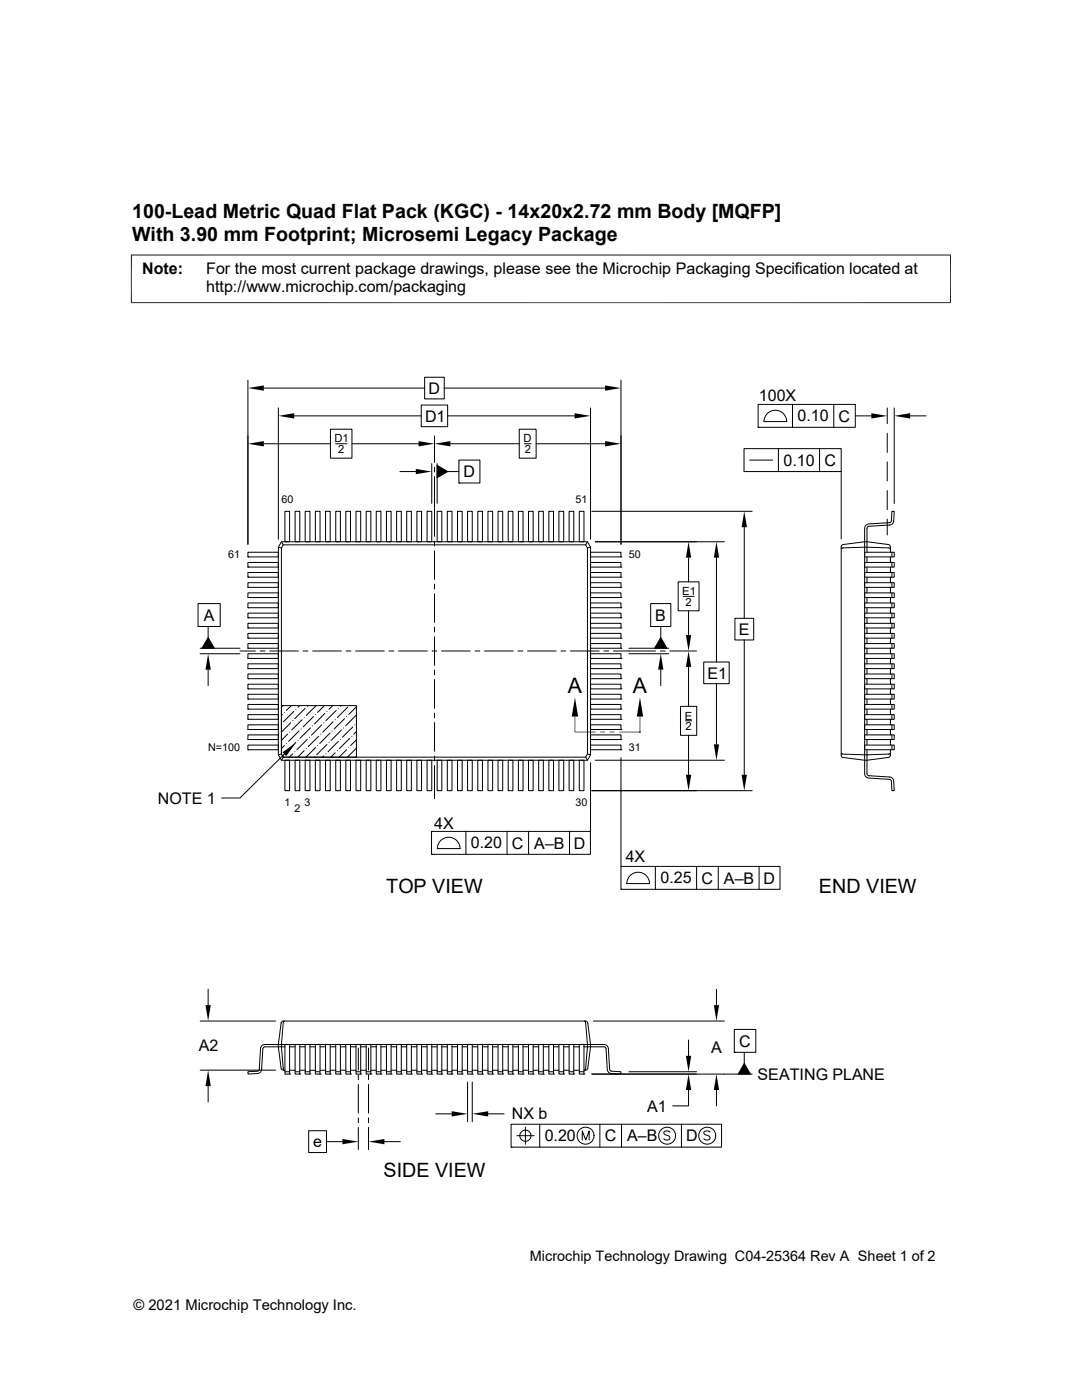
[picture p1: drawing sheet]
<svg xmlns="http://www.w3.org/2000/svg" width="216mm" height="279mm" viewBox="0 0 216 279" stroke-linecap="round" stroke-linejoin="round" font-family="sans-serif">
<g fill="none" stroke="#000" stroke-width=".2">
<path d="M26.1 50.9h163.7M26.2 50.8v9.7M189.7 50.8v9.7M26.1 60.4h163.7M49.5 75.9v32.7M52.6 77.4h32.1M84.7 75.3h3.9v4.3h-3.9zM88.6 77.4h32.1M123.9 75.9v32.7M52.6 88.6h13.3M55.5 81.4v26.2M58.7 83h25.4"/>
<path d="M65.9 85.7h4.3v5.7h-4.3zM67 88.6h2.2M70.2 88.6h13.3M79.8 94.1h3.2M84.1 80.8h5.2v4.4h-5.2zM86.1 92.5v8M86.7 87v5.3M86.7 93.2v1M86.7 95.1v12M87.2 92.9l2.1 1.2-2.1 1.2zM87.2 92.5v8M89.3 83h25.4"/>
<path d="M89.3 94.1h2.3M89.9 88.6h13.7M91.6 91.8h4.2v4.6h-4.2zM91.6 96.4h.1M103.6 85.7h3.4v5.7h-3.4zM104.6 88.6h1.4M107 88.6h13.7M117.8 81.4v26.2M148.5 89.5h19.4v4.6h-19.4zM148.5 94.1h.1M149.6 91.8h4.6M151.3 80.7h19.4v4.6h-19.4z"/>
<path d="M151.3 85.3h.1M152.4 84.1h4.6a2.26 2.26 0 0 0-2.3-2.2 2.26 2.26 0 0 0-2.3 2.2M155.3 89.5v4.6M158.1 80.7v4.6M163.5 89.5v4.6M166.4 80.7v4.6M167.9 94.1v13.4M170.7 83h3.2M177 81.4v3.2M177 86.5v3.8M177 92.2v3.8M177 97.9v3.8"/>
<path d="M178.4 81.4v19.1M181.6 83h3.2M49.5 118.3h6v1h-6zM49.5 119.3h.1M49.5 116.3h6v.9h-6zM49.5 117.2h.1M49.5 114.3h6v.9h-6zM49.5 115.2h.1M49.5 112.2h6v1h-6zM49.5 113.2h.1M49.5 110.2h6v.9h-6zM49.5 111.1h.1"/>
<path d="M55.5 109.2l.7 .2M56.2 108.1h61l.6 1.1v41.4l-.6 1.1h-61l-.7-1.1v-41.4zM56.2 108.1l.3 .6M56.5 108.7h60.4l.3 .7v41.1l-.3 .6h-60.4l-.3-.6v-41.1zM56.9 102h.9v6.1h-.9zM58.9 102h.9v6.1h-.9zM60.9 102h.9v6.1h-.9zM62.9 102h1v6.1h-1zM65 102h.9v6.1h-.9zM67 102h.9v6.1h-.9zM69 102h.9v6.1h-.9zM71 102h1v6.1h-1z"/>
<path d="M73.1 102h.9v6.1h-.9zM75.1 102h.9v6.1h-.9zM77.1 102h.9v6.1h-.9zM79.1 102h1v6.1h-1zM81.2 102h.9v6.1h-.9zM83.2 102h.9v6.1h-.9zM85.2 102h.9v6.1h-.9zM86.7 108v1M86.7 109.9v5.7M86.7 116.6v.9M86.7 118.5v5.7M87.2 102h1v6.1h-1z"/>
<path d="M89.3 102h.9v6.1h-.9zM91.3 102h.9v6.1h-.9zM93.3 102h.9v6.1h-.9zM95.3 102h1v6.1h-1zM97.4 102h.9v6.1h-.9zM99.4 102h.9v6.1h-.9zM101.4 102h.9v6.1h-.9zM103.4 102h1v6.1h-1zM105.5 102h.9v6.1h-.9zM107.5 102h.9v6.1h-.9zM109.5 102h.9v6.1h-.9zM111.5 102h1v6.1h-1z"/>
<path d="M113.6 102h.9v6.1h-.9zM115.6 102h.9v6.1h-.9zM117.2 108.1l-.3 .6M117.8 118.3h6.1v1h-6.1zM117.8 116.3h6.1v.9h-6.1zM117.8 114.3h6.1v.9h-6.1zM117.8 112.2h6.1v1h-6.1zM117.8 110.2h6.1v.9h-6.1zM117.8 109.2l-.6 .2M118.1 102h32M118.8 108.1h25.7M123.9 119.3h.1"/>
<path d="M123.9 117.2h.1M123.9 115.2h.1M123.9 113.2h.1M123.9 111.1h.1M135.3 116.1h4.2v5.8h-4.2zM136.3 119h2.2M137.4 111.3v4.8M143 111.3v20.8M148.5 105.2v18.2M167.9 109.5l.2-.1a67.4 67.4 0 0 1 9.3-.1l.3 .2M172.5 118.3h5.9v1h-5.9zM172.5 116.3h5.9v.9h-5.9z"/>
<path d="M172.5 114.3h5.9v.9h-5.9zM172.5 112.2h5.9v1h-5.9zM172.5 110.2h5.9v.9h-5.9zM173 111.1v1.1M173 113.2v1.1M173 115.2v1.1M173 117.2v1.1M173 119.3v1M177 103.6v3.2M177.5 104.8l-4.1 .2-.3 .2-.1 .2v4.8M177.5 104.8a.88 .88 0 0 0 .8-.8l.1-1.9-.4-.1-.1 1.9-.2 .3-4.4 .4a.87 .87 0 0 0-.8 .8v49a.87 .87 0 0 0 .8 .9l4.4 .3 .2 .3 .1 1.9h.4l-.1-1.9a.87 .87 0 0 0-.8-.8M177.7 109.1l-.3-.4a18.8 18.8 0 0 0-9.3 0l-.2 .4v41.6l.2 .5a18.8 18.8 0 0 0 9.3 0l.3-.5"/>
<path d="M177.7 109.1v1.1M177.7 111.1v1.1M177.7 113.2v1.1M177.7 115.2v1.1M177.7 117.2v1.1M177.7 119.3v1M178 110.2v.9M178 112.2v1M178 114.3v.9M178 116.3v.9M178 118.3v1M39.5 120.5h4.4v4.5h-4.4z"/>
<path d="M39.5 125h.1M39.9 129.4h8M39.9 130.5h8M41.5 133.6v3.2M41.5 127.3l1.3 2.1h-2.5zM41.5 125v2.3M47.9 129.9h3.1M49.5 138.6h6v.9h-6zM49.5 139.5h.1M49.5 136.5h6v1h-6zM49.5 137.5h.1M49.5 134.5h6v.9h-6z"/>
<path d="M49.5 135.4h.1M49.5 132.5h6v.9h-6zM49.5 133.4h.1M49.5 130.5h6v.9h-6zM49.5 131.4h.1M49.5 128.4h6v1h-6zM49.5 129.4h.1M49.5 126.4h6v1h-6zM49.5 127.4h.1M49.5 124.4h6v.9h-6zM49.5 125.3h.1M49.5 122.4h6v.9h-6z"/>
<path d="M49.5 123.3h.1M49.5 120.3h6v1h-6zM49.5 121.3h.1M51.9 129.9h1M53.8 129.9h5.7M60.5 129.9h.9M62.4 129.9h5.7M69.1 129.9h.9M71 129.9h5.7M77.6 129.9h1M79.5 129.9h5.8M86.2 129.9h1"/>
<path d="M86.7 125.2v.9M86.7 127.1v5.7M86.7 133.7v1M86.7 135.6v5.8M88.1 129.9h5.7M94.8 129.9h.9M96.7 129.9h5.7M103.4 129.9h.9M105.3 129.9h5.7M111.9 129.9h1M113.8 129.9h5.7M117.8 138.6h6.1v.9h-6.1z"/>
<path d="M117.8 136.5h6.1v1h-6.1zM117.8 134.5h6.1v.9h-6.1zM117.8 132.5h6.1v.9h-6.1zM117.8 130.5h6.1v.9h-6.1zM117.8 128.4h6.1v1h-6.1zM117.8 126.4h6.1v1h-6.1zM117.8 124.4h6.1v.9h-6.1zM117.8 122.4h6.1v.9h-6.1zM117.8 120.3h6.1v1h-6.1zM120.5 129.9h1M122.4 129.9h8.4M123.9 139.5h.1"/>
<path d="M123.9 137.5h.1M123.9 135.4h.1M123.9 133.4h.1M123.9 131.4h.1M123.9 129.4h.1M123.9 127.4h.1M123.9 125.3h.1M123.9 123.3h.1M123.9 121.3h.1M125.5 129.4h7.9M125.5 130.5h7.9M129.8 120.5h4.1v4.5h-4.1z"/>
<path d="M129.8 125h.1M131.8 129.9h.9M131.8 133.6v3.2M131.8 127.3l1.3 2.1h-2.5zM131.8 125v2.3M133.7 129.9h5.3M137.4 121.9v4.8M137.4 133.1v7.9M140.4 132.1h5.1v4.3h-5.1zM143 136.4v12.1M146.6 123.4h3.8v4.3h-3.8zM148.5 127.7v26.9"/>
<path d="M172.5 138.6h5.9v.9h-5.9zM172.5 136.5h5.9v1h-5.9zM172.5 134.5h5.9v.9h-5.9zM172.5 132.5h5.9v.9h-5.9zM172.5 130.5h5.9v.9h-5.9zM172.5 128.4h5.9v1h-5.9zM172.5 126.4h5.9v1h-5.9zM172.5 124.4h5.9v.9h-5.9zM172.5 122.4h5.9v.9h-5.9zM172.5 120.3h5.9v1h-5.9zM173 121.3v1.1M173 123.3v1.1"/>
<path d="M173 125.3v1.1M173 127.4v1M173 129.4v1.1M173 131.4v1.1M173 133.4v1.1M173 135.4v1.1M173 137.5v1.1M173 139.5v1.1M177.7 121.3v1.1M177.7 123.3v1.1M177.7 125.3v1.1M177.7 127.4v1"/>
<path d="M177.7 129.4v1.1M177.7 131.4v1.1M177.7 133.4v1.1M177.7 135.4v1.1M177.7 137.5v1.1M177.7 139.5v1.1M178 120.3v1M178 122.4v.9M178 124.4v.9M178 126.4v1M178 128.4v1M178 130.5v.9"/>
<path d="M178 132.5v.9M178 134.5v.9M178 136.5v1M178 138.6v.9M49.5 148.7h6v.9h-6zM49.5 149.6h.1M49.5 146.7h6v.9h-6zM49.5 147.6h.1M49.5 144.7h6v.9h-6zM49.5 145.6h.1M49.5 142.6h6v1h-6zM49.5 143.6h.1"/>
<path d="M49.5 140.6h6v.9h-6zM49.5 141.5h.1M56.2 150.5l-.7 .1M56.2 140.8h14.9v10.3h-14.6l-.3-.6zM56.3 142.6l-.1 .2M56.5 140.8l-.3 .3M56.5 151.1l-.3 .6M56.6 150.6h.1M56.7 150.5l-8.8 8.8h-3.7M56.8 148.8l-.6 .6M56.8 142.2h.1M56.9 151.7h.9v6.1h-.9z"/>
<path d="M57.2 148.4h.1M57.4 146.5l-1.2 1.3M57.8 146.1h.1M58 144.3l-1.8 1.8M58.1 140.8l-.9 1M58.4 143.8h.1M58.4 150.5l-.7 .6M58.6 142l-2 2M58.8 150h.1M58.9 151.7h.9v6.1h-.9zM59 148.2l-2 2M59 141.6h.1"/>
<path d="M59.5 147.8h.1M59.6 145.9l-2 2.1M59.8 140.8l-.3 .3M60.1 145.5h.1M60.3 143.6l-2.1 2.1M60.7 143.2h.1M60.7 149.8l-1.3 1.3M60.9 151.7h.9v6.1h-.9zM60.9 141.4l-2.1 2M61.1 149.4h.1M61.3 147.6l-2.1 2M61.3 140.9h.1"/>
<path d="M61.7 147.1h.1M61.9 145.3l-2 2M62.3 144.9h.1M62.5 143l-2 2.1M62.8 151.1h.1M62.9 151.7h1v6.1h-1zM63 142.6h.1M63 149.2l-2 1.9M63.1 140.8l-2 2M63.4 148.8h.1M63.6 146.9l-2.1 2.1M64 146.5h.1"/>
<path d="M64.2 144.7l-2.1 2M64.6 144.3h.1M64.6 150.9l-.3 .2M64.7 140.8l-1.3 1.4M64.8 142.4l-2 2.1M65 151.7h.9v6.1h-.9zM65 150.5h.1M65.2 142h.1M65.2 148.6l-2 2M65.6 148.2h.1M65.8 146.3l-2 2.1M66.3 145.9h.1"/>
<path d="M66.4 140.8l-.8 .8M66.5 144l-2.1 2.1M66.9 143.6h.1M66.9 150.2l-.9 .9M67 151.7h.9v6.1h-.9zM67.1 141.8l-2.1 2M67.3 149.8h.1M67.5 141.4h.1M67.5 148l-2.1 2M67.9 147.6h.1M68 140.8l-.1 .1M68.1 145.7l-2 2.1"/>
<path d="M68.5 145.3h.1M68.7 143.4l-2 2.1M69 151.7h.9v6.1h-.9zM69.2 143h.1M69.2 149.6l-1.5 1.5M69.4 141.1l-2.1 2.1M69.6 149.2h.1M69.8 147.3l-2.1 2.1M70.2 146.9h.1M70.4 145.1l-2.1 2M70.8 144.7h.1M71 142.8l-2 2.1"/>
<path d="M71 151.7h1v6.1h-1zM71.1 149.3l-1.7 1.8M71.1 147.7l-1.1 1.1M71.1 141.1l-1.5 1.5M71.1 146l-.5 .5M73.1 151.7h.9v6.1h-.9zM75.1 151.7h.9v6.1h-.9zM77.1 151.7h.9v6.1h-.9zM79.1 151.7h1v6.1h-1zM81.2 151.7h.9v6.1h-.9zM83.2 151.7h.9v6.1h-.9zM85.2 151.7h.9v6.1h-.9z"/>
<path d="M86.7 142.3v1M86.7 144.2v5.7M86.7 150.9v.9M86.7 152.8v6.6M87.2 151.7h1v6.1h-1zM89.3 151.7h.9v6.1h-.9zM91.3 151.7h.9v6.1h-.9zM93.3 151.7h.9v6.1h-.9zM95.3 151.7h1v6.1h-1zM97.4 151.7h.9v6.1h-.9zM99.4 151.7h.9v6.1h-.9zM101.4 151.7h.9v6.1h-.9z"/>
<path d="M103.4 151.7h1v6.1h-1zM105.5 151.7h.9v6.1h-.9zM107.5 151.7h.9v6.1h-.9zM109.5 151.7h.9v6.1h-.9zM111.5 151.7h1v6.1h-1zM113.6 151.7h.9v6.1h-.9zM114.7 143v3.1h4.1M115.6 151.7h.9v6.1h-.9zM116.9 151.1l.3 .6M117.2 150.5l.6 .1M117.8 152.2v13.7M117.8 148.7h6.1v.9h-6.1z"/>
<path d="M117.8 146.7h6.1v.9h-6.1zM117.8 144.7h6.1v.9h-6.1zM117.8 142.6h6.1v1h-6.1zM117.8 140.6h6.1v.9h-6.1zM118.8 151.7h25.7M123.6 146.1h4.1M123.9 151.2v21.7M123.9 149.6h.1M123.9 147.6h.1M123.9 145.6h.1M123.9 143.6h.1M123.9 141.5h.1"/>
<path d="M127.7 143v3.2M135.8 141h3.2v5.7h-3.2zM136.8 143.8h1.2M137.4 146.7v7.9M150.1 157.8h-32M167.9 150.4l.2 .1M168.1 150.5l4.4 .1 4.9-.1M172.5 148.7h5.9v.9h-5.9zM172.5 146.7h5.9v.9h-5.9zM172.5 144.7h5.9v.9h-5.9zM172.5 142.6h5.9v1h-5.9zM172.5 140.6h5.9v.9h-5.9z"/>
<path d="M173 149.6v4.8l.1 .3 .3 .1 4.1 .3M173 141.5v1.1M173 143.6v1.1M173 145.6v1.1M173 147.6v1.1M177.7 150.4l-.3 .1M177.7 141.5v1.1M177.7 143.6v1.1M177.7 145.6v1.1M177.7 147.6v1.1M177.7 149.6v1.1M178 140.6v.9"/>
<path d="M178 142.6v1M178 144.7v.9M178 146.7v.9M178 148.7v.9M86.1 165.9h31.7v4.6h-31.7zM86.1 170.5h.1M91.8 169.4a2.26 2.26 0 0 0-2.3-2.3 2.26 2.26 0 0 0-2.2 2.3h4.5M93 165.9v4.6M101.2 165.9v4.6M105.5 165.9v4.6M113.6 165.9v4.6M123.9 172.9h31.7v4.6h-31.7z"/>
<path d="M123.9 177.5h.1M125.9 174.6a2.27 2.27 0 0 1 2.4-.3 2.27 2.27 0 0 1 1.3 2h-4.5l.2-.9zM130.8 172.9v4.6M139 172.9v4.6M143.3 172.9v4.6M151.5 172.9v4.6M41.5 197.4v3.2M143 197.4v3.2M39.9 203.8h15.1M39.9 213.6h15.1M41.5 216.7v3.2M52.2 213.4a.87 .87 0 0 1-.8 .8l-1.9 .2v-.5l1.9-.1 .3-.2 .3-4.3a.87 .87 0 0 1 .9-.9h67.6a.87 .87 0 0 1 .9 .9l.3 4.3 .3 .2 1.9 .1v.5l-1.9-.2"/>
<path d="M56.5 204v.1a29 29 0 0 0 0 9.1v.1M56.6 213.3l.1 .3M56.6 213.6h.3M56.7 203.8l-.1 .2M56.7 203.8h.1M56.9 213.9h.9M56.9 208.9l-4.3 .1-.1 .3-.3 4.1M56.9 208.4h.9v6h-.9zM57.8 208.9h1.1M57.8 213.6h1.1M57.8 214.4h.1M58.9 213.9h.9"/>
<path d="M58.9 208.4h.9v6h-.9zM59.8 208.9h1.1M59.8 213.6h1.1M59.8 214.4h.1M60.9 208.4h.9v6h-.9zM60.9 213.9h.9M61.8 208.9h1.1M61.8 213.6h1.1M61.8 214.4h.1M62.9 208.4h1v6h-1zM62.9 213.9h1M63.9 208.9h1.1"/>
<path d="M63.9 213.6h1.1M63.9 214.4h.1M65 208.4h.9v6h-.9zM65 213.9h.9M65.9 208.9h1.1M65.9 213.6h1.1M65.9 214.4h.1M67 208.4h.9v6h-.9zM67 213.9h.9M67.9 208.9h1.1M67.9 213.6h1.1M67.9 214.4h.1"/>
<path d="M69 208.4h.9v6h-.9zM69 213.9h.9M69.9 208.9h1.1M69.9 213.6h1.1M69.9 214.4h.1M71 208.4h1v6h-1zM71 213.9h1M71.5 209.1v4.5M71.5 214.5v1M71.5 216.4v5.7M72 208.9h1.1M72 213.6h1.1"/>
<path d="M72 214.4h.1M73.1 208.4h.9v6h-.9zM73.1 213.9h.9M73.5 209.1v4.5M73.5 214.5v1M73.5 216.4v5.7M74 208.9h1.1M74 213.6h1.1M74 214.4h.1M75.1 208.4h.9v6h-.9zM75.1 213.9h.9M76 208.9h1.1"/>
<path d="M76 213.6h1.1M76 214.4h.1M77.1 208.4h.9v6h-.9zM77.1 213.9h.9M78 208.9h1.1M78 213.6h1.1M78 214.4h.1M79.1 208.4h1v6h-1zM79.1 213.9h1M80.1 208.9h1.1M80.1 213.6h1.1M80.1 214.4h.1"/>
<path d="M81.2 208.4h.9v6h-.9zM81.2 213.9h.9M82.1 208.9h1.1M82.1 213.6h1.1M82.1 214.4h.1M83.2 208.4h.9v6h-.9zM83.2 213.9h.9M84.1 208.9h1.1M84.1 213.6h1.1M84.1 214.4h.1M85.2 208.4h.9v6h-.9zM85.2 213.9h.9"/>
<path d="M86.1 208.9h1.1M86.1 213.6h1.1M86.1 214.4h.1M87.2 208.4h1v6h-1zM87.2 213.9h1M88.2 208.9h1.1M88.2 213.6h1.1M88.2 214.4h.1M89.3 208.4h.9v6h-.9zM89.3 213.9h.9M90.2 214.4h.1M90.2 208.9h1.1"/>
<path d="M90.2 213.6h1.1M91.3 213.9h.9M91.3 208.4h.9v6h-.9zM92.2 208.9h1.1M92.2 213.6h1.1M92.2 214.4h.1M93.3 213.9h.9M93.3 208.4h.9v6h-.9zM93.3 215.9v8M94.2 208.9h1.1M94.2 213.6h1.1M94.2 214.4h.1"/>
<path d="M94.2 215.9v8M95.3 213.9h1M95.3 208.4h1v6h-1zM96.3 208.9h1.1M96.3 213.6h1.1M96.3 214.4h.1M97.4 213.9h.9M97.4 208.4h.9v6h-.9zM98.3 208.9h1.1M98.3 213.6h1.1M98.3 214.4h.1M99.4 213.9h.9"/>
<path d="M99.4 208.4h.9v6h-.9zM100.3 208.9h1.1M100.3 213.6h1.1M100.3 214.4h.1M101.4 213.9h.9M101.4 208.4h.9v6h-.9zM102.3 208.9h1.1M102.3 213.6h1.1M102.3 214.4h.1M103.4 213.9h1M103.4 208.4h1v6h-1zM104.4 208.9h1.1"/>
<path d="M104.4 213.6h1.1M104.4 214.4h.1M105.5 213.9h.9M105.5 208.4h.9v6h-.9zM106.4 208.9h1.1M106.4 213.6h1.1M106.4 214.4h.1M107.5 213.9h.9M107.5 208.4h.9v6h-.9zM108.4 208.9h1.1M108.4 213.6h1.1M108.4 214.4h.1"/>
<path d="M109.5 213.9h.9M109.5 208.4h.9v6h-.9zM110.4 208.9h1.1M110.4 213.6h1.1M110.4 214.4h.1M111.5 213.9h1M111.5 208.4h1v6h-1zM112.5 208.9h1.1M112.5 213.6h1.1M112.5 214.4h.1M113.6 213.9h.9M113.6 208.4h.9v6h-.9z"/>
<path d="M114.5 208.9h1.1M114.5 213.6h1.1M114.5 214.4h.1M115.6 213.9h.9M115.6 208.4h.9v6h-.9zM116.5 214.4h.1M116.5 213.6h.3M116.5 208.9l4.3 .1 .1 .3 .3 4.1M116.6 203.8h.1M116.7 203.8l.2 .3a29 29 0 0 1 0 9.1l-.3 .4M116.8 213.6l.5-.3a18.8 18.8 0 0 0 0-9.2l-.5-.3h-60.2l-.5 .3a18.8 18.8 0 0 0 0 9.2l.5 .3M118.1 214.4h32"/>
<path d="M118.4 203.8h26.1M121.2 213.4a.88 .88 0 0 0 .8 .8M125.5 213.9h13.5M137.4 217.5v3.2h-3.2M137.4 207.5v3.2M143 217.5v3.2M146.5 205.4h4.3v4.6h-4.3zM146.5 210h.1M148.5 212.2l1.2 2.2h-2.4zM148.5 210v2.2M61.6 225.7h3.6v4.3h-3.6zM65.2 227.8h3.1"/>
<path d="M71.5 223.1v.9M71.5 225v4.4M73.5 223.1v.9M73.5 225v4.4M76.7 227.8h3.2M87 222.3h3.1M97.4 222.3h3.2M102 224.4h42v4.5h-42zM102 228.9h.1M103.1 226.7h3.5M104.8 224.9v3.5M107.7 224.4v4.5"/>
<path d="M116.2 227.5v-1.8l.7 1.8 .7-1.8v1.8M119.7 224.4v4.5M124 224.4v4.5M133.7 226a.68 .68 0 0 0-.7-.3 .68 .68 0 0 0-.5 .4l.1 .3 .9 .3a.43 .43 0 0 1 0 .7 .84 .84 0 0 1-1-.1M136 224.4v4.5M141.7 226a.7 .7 0 0 0-1.3 .1l.2 .3 .7 .3a.44 .44 0 0 1 .4 .3 .44 .44 0 0 1-.2 .4 .88 .88 0 0 1-1.1-.1"/>
<circle cx="104.8" cy="226.7" r="1.12"/>
<circle cx="116.8" cy="226.7" r="1.69"/>
<circle cx="133.1" cy="226.7" r="1.69"/>
<circle cx="141.1" cy="226.7" r="1.69"/>
</g>
<g fill="#000">
<path d="M49.5 77.4l3.1-.5v1.1zM120.7 76.9l3.2 .5-3.2 .6zM49.5 88.6l3.1-.6v1.1zM55.5 83l3.2-.5v1zM83 93.6l3.1 .5-3.1 .5zM83.5 88l3.2 .6-3.2 .5zM87.2 92.9l2.1 1.2-2.1 1.2zM86.7 88.6l3.2-.6v1.1zM114.7 82.5l3.1 .5-3.1 .5zM120.7 88l3.2 .6-3.2 .5zM173.9 82.5l3.1 .5-3.1 .5zM178.4 83l3.2-.5v1z"/>
<path d="M137.4 108.1l.5 3.2h-1zM143 108.1l.5 3.2h-1.1zM148.5 102l.5 3.2h-1zM41.5 130.5l.6 3.1h-1.1zM41.5 127.3l1.3 2.1h-2.5zM114.7 139.2l.7 3.8h-1.3zM131.8 130.5l.6 3.1h-1.1zM131.8 127.3l1.3 2.1h-2.5zM136.9 126.7h1l-.5 3.2zM137.4 129.9l.5 3.2h-1zM56.4 150.1l2.6-1.8-1.9 2.6zM119.8 146h.9l-.9 .2z"/>
<path d="M119.8 146.2l.9-.2v.2zM121.7 146h.9l-.9 .2zM121.7 146.2l.9-.2v.2zM127.7 139.2l.6 3.8h-1.2zM136.9 154.6h1l-.5 3.2zM142.4 148.5h1.1l-.5 3.2zM148 154.6h1l-.5 3.2zM41.5 213.6l.6 3.1h-1.1zM41 200.6h1.1l-.6 3.2zM136.9 210.7h1l-.5 3.2zM137.4 214.4l.5 3.1h-1zM143 214.4l.5 3.1h-1.1z"/>
<path d="M142.4 200.6h1.1l-.5 3.2zM148.5 212.2l1.2 2.2h-2.4zM68.3 227.3l3.2 .5-3.2 .6zM73.5 227.8l3.2-.5v1.1zM90.1 221.8l3.2 .5-3.2 .5zM94.2 222.3l3.2-.5v1z"/>
</g>
<g font-size="4.3">
<text x="113.3" y="138.4">A</text>
<text x="126.3" y="138.4">A</text>
</g>
<g font-size="3.9">
<text x="26.4" y="43.5">100-Lead Metric Quad Flat Pack (KGC) - 14x20x2.72 mm Body [MQFP]</text>
<text x="26.4" y="48.1">With 3.90 mm Footprint; Microsemi Legacy Package</text>
<text x="77.1" y="178.2">TOP VIEW</text>
<text x="163.4" y="178.2">END VIEW</text>
<text x="76.5" y="234.8">SIDE VIEW</text>
</g>
<g font-size="3.2">
<text x="28.4" y="54.7">Note:</text>
<text x="41.1" y="58.3">http://www.microchip.com/packaging</text>
<text x="41.1" y="54.7">For the most current package drawings, please see the Microchip Packaging Specification located at</text>
<text x="85.5" y="78.6">D</text>
<text x="151.4" y="79.9">100X</text>
<text x="84.8" y="84.1">D1</text>
<text x="159.2" y="84.1">0.10</text>
<text x="167.3" y="84.1">C</text>
<text x="92.5" y="95.2">D</text>
<text x="156.3" y="92.9">0.10</text>
<text x="164.5" y="93">C</text>
<text x="40.7" y="123.9">A</text>
<text x="130.7" y="123.9">B</text>
<text x="147.4" y="126.7">E</text>
<text x="141.2" y="135.4">E1</text>
<text x="31.5" y="160.4">NOTE 1</text>
<text x="86.6" y="165.4">4X</text>
<text x="94" y="169.3">0.20</text>
<text x="102.2" y="169.4">C</text>
<text x="106.6" y="169.4">A–B</text>
<text x="114.5" y="169.4">D</text>
<text x="124.9" y="172.1">4X</text>
<text x="131.8" y="176.3">0.25</text>
<text x="140" y="176.3">C</text>
<text x="144.5" y="176.3">A–B</text>
<text x="152.4" y="176.3">D</text>
<text x="39.7" y="209.8">A2</text>
<text x="147.5" y="208.9">C</text>
<text x="141.9" y="210.2">A</text>
<text x="151.2" y="215.5">SEATING PLANE</text>
<text x="129.1" y="221.8">A1</text>
<text x="102.1" y="223.4">NX b</text>
<text x="108.7" y="227.8">0.20</text>
<text x="120.7" y="227.8">C</text>
<text x="125.2" y="227.8">A–B</text>
<text x="136.9" y="227.8">D</text>
<text x="62.5" y="229">e</text>
</g>
<g font-size="2.9">
<text x="105.7" y="251.7">Microchip Technology Drawing C04-25364 Rev A Sheet 1 of 2</text>
<text x="26.6" y="261.3">© 2021 Microchip Technology Inc.</text>
</g>
<g font-size="2.2">
<text x="66.8" y="88.3">D1</text>
<text x="104.5" y="88.3">D</text>
<text x="67.5" y="90.4">2</text>
<text x="104.7" y="90.4">2</text>
<text x="136.1" y="118.7">E1</text>
<text x="136.8" y="120.9">2</text>
<text x="136.6" y="143.6">E</text>
<text x="136.8" y="145.7">2</text>
</g>
<g font-size="2.1">
<text x="56.2" y="100.5">60</text>
<text x="114.9" y="100.5">51</text>
<text x="45.5" y="111.4">61</text>
<text x="125.5" y="111.4">50</text>
<text x="41.6" y="149.9">N=100</text>
<text x="125.5" y="149.9">31</text>
<text x="56.7" y="160.9">1</text>
<text x="60.8" y="160.9">3</text>
<text x="114.9" y="160.9">30</text>
<text x="58.8" y="162">2</text>
</g>
</svg>
